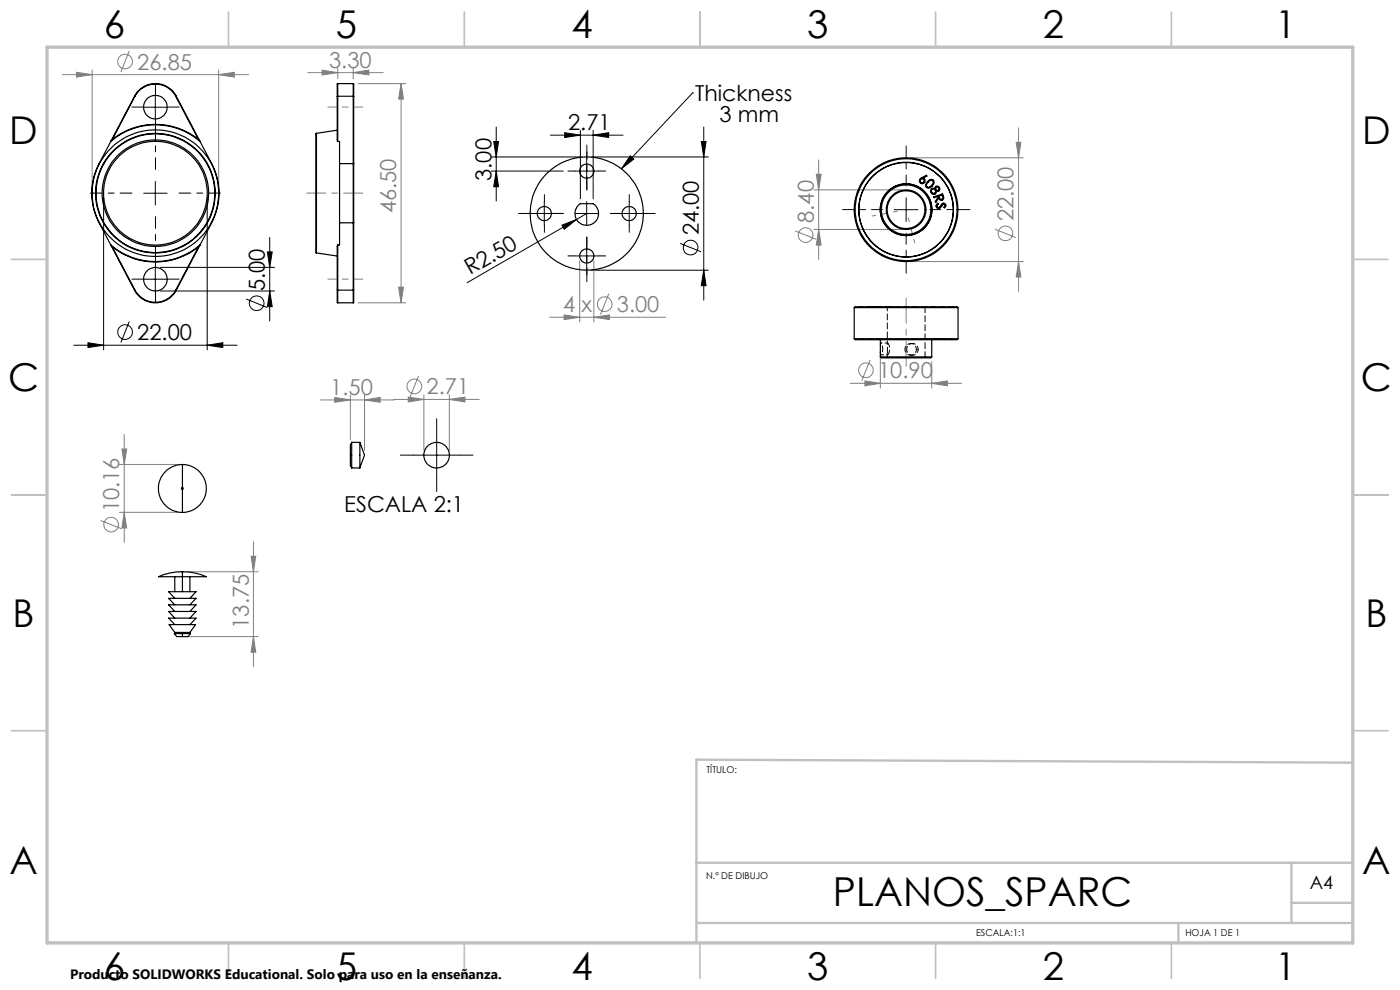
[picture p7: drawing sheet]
<svg xmlns="http://www.w3.org/2000/svg" width="297mm" height="210mm" viewBox="0 0 297 210" stroke-linecap="round" stroke-linejoin="round" font-family="sans-serif">
<g fill="none" stroke="#000" stroke-width=".21">
<path d="M146.9 19.7l-15.1 16.1M146.9 19.7h.1M30.5 22.7h5M32.9 20.2v5M32.9 38.5v5M104.2 36.3h15.3M104.2 33.3h19.3M104.7 30h1.1l-.5 3.3zM105.3 36.3l.5 3.3h-1.1zM105.3 26.9v15.7M116.8 28.7h15.4M119.8 28.1l3.3 .6-3.3 .5z"/>
<path d="M122 36.3h5M123.1 27.6v14.6M124.5 33.8v5M125.5 33.3h24.8M125.8 28.7l3.3-.6v1.1zM125.8 27.6v14.6M133.7 33l.7 .8-2.6 2zM148.8 30h1l-.5 3.3zM149.3 26.9v36.8M22 42v32.2M30.5 41h5M30.5 59.2h5"/>
<path d="M32.9 56.7v5M34 56.7h24.2M44 42v32.2M56.7 53.4h1l-.5 3.3zM57.2 50.4v17.7M113 45.3h5M115.5 42.8v5M119.2 47.8l3.1-1.2-2.6 2zM122 45.3h5M122 54.3h5M122.3 46.6l-23.2 13.4M124.5 42.8v5"/>
<path d="M124.5 51.8v5M124.5 45.3l-2.2 1.3M125.5 57.3h24.8M131 45.3h5M133.5 42.8v5M144.3 51.6l4.4 1.8M149.3 57.3l.5 3.3h-1zM189.7 44.5h5M192.2 42v5M15.6 73.2h34.7M18.7 72.7l3.3 .5-3.3 .5zM27.4 68.2l-1.8 4.5"/>
<path d="M34 61.7h24.2M44 73.2l3.3-.5v1zM52.2 63.4l4.5 1.8M57.2 61.7l.5 3.3h-1zM87.6 96.5h10M92.6 91.6v10"/>
<circle cx="146.5" cy="52.5" r="1.55"/>
<circle cx="26.5" cy="70.4" r="1.55"/>
<circle cx="54.4" cy="64.3" r="1.56"/>
</g>
<g fill="none" stroke="#808080" stroke-width=".21">
<path d="M13.2 15.8h39.5M16.2 15.3l3.3 .5-3.3 .6zM19.5 14.8v25.2M27.4 10.8l-1.8 4.5M46.4 15.8l3.3-.5v1.1zM46.4 14.8v25.2M65.3 15.4h16M68.3 14.9l3.3 .5-3.3 .5zM71.6 14.4v2.3M74.9 15.4l3.3-.5v1zM74.9 14.4v2.3M76 17.7h10.1"/>
<path d="M85.1 17.7l.5 3.3h-1zM85.1 17.7v46.5M173.2 37h1l-.5 3.3zM173.7 33.9v21.1M193.2 33.5h23.9M215.6 30.2h1l-.5 3.3zM216.1 27.1v34.7M123 55.3v13M126 55.3v13M168.7 49l4.4 1.8M172.7 40.3h18.5M172.7 48.7h18.5"/>
<path d="M173.7 48.7l.5 3.3h-1zM193.2 55.5h23.9M211.1 48.6l4.4 1.8M216.1 55.5l.5 3.3h-1zM76 64.2h10.1M84.6 60.9h1l-.5 3.3zM88.8 79.8l-1.8 4.4M116.6 67.3h24.6M119.7 66.8l3.3 .5-3.3 .5zM126 67.3l3.3-.5v1zM129.2 62.3l-1.8 4.4M184.6 76.3l-1.8 4.5"/>
<path d="M186.8 74.3v8M197.7 76.7v5.6M25.4 98.5h12.3M25.9 95.2h1l-.5 3.3zM26.4 92.2v22.8M68 84.8h15.7M71 84.3l3.3 .5-3.3 .5zM74.3 83.8v9.5M77.3 84.8l3.3-.5v1zM77.3 83.8v11.8M83.6 84.7h18.1M86.6 84.2l3.3 .5-3.3 .6z"/>
<path d="M89.9 83.7v11.9M95.3 84.7l3.3-.5v1.1zM95.3 83.7v11.9M180.4 81.3h23.6M183.5 80.8l3.3 .5-3.3 .5zM197.7 81.3l3.3-.5v1zM21.3 110.4l4.5 1.8M25.4 108.7h12.3M26.4 108.7l.5 3.3h-1zM53.3 118h1l-.5 3.3zM53.8 114.9v26.5M39.7 135h15.1"/>
<path d="M39.9 121.3h14.9M53.8 135l.5 3.4h-1z"/>
<circle cx="26.5" cy="13.1" r="1.56"/>
<circle cx="170.9" cy="49.9" r="1.55"/>
<circle cx="213.3" cy="49.5" r="1.56"/>
<circle cx="128.3" cy="64.5" r="1.56"/>
<circle cx="183.7" cy="78.6" r="1.55"/>
<circle cx="87.9" cy="82" r="1.55"/>
<circle cx="23.6" cy="111.3" r="1.56"/>
</g>
<path d="M119.5 45.3h-9.5M124.5 40.3v-9.5M124.5 50.3v9.5M129.5 45.3h9.5" fill="none" stroke="#000" stroke-width=".21" stroke-dasharray="15.2 1.3 1.3 1.3" stroke-dashoffset="12.4"/>
<g fill="none" stroke="#000" stroke-width=".21" stroke-dasharray="15.2 1.3 1.3 1.3">
<path d="M30.5 22.7h-2.5M33 20.2v-2.5M33 25.2v2.5M35.5 22.7h2.5M122 36.3h-1.5M124.5 33.8v-1.5M124.5 38.8v1.5M127 36.3h1.5M30.5 59.2h-2.5M33 56.7v-2.5M35.5 59.2h2.5M113 45.3h-1.5"/>
<path d="M115.5 42.8v-1.5M115.5 47.8v1.5M118 45.3h1.5M122 54.3h-1.5M124.5 51.8v-1.5M124.5 56.8v1.5M127 54.3h1.5M131 45.3h-1.5M133.5 42.8v-1.5M133.5 47.8v1.5M136 45.3h1.5M33 61.7v2.5"/>
<path d="M87.6 96.5h-2.7M92.6 91.5v-2.7M97.6 96.5h2.8M92.6 101.5v2.8"/>
</g>
<path d="M33 36v-8.8M28 41h-8.8M33 46v8.8M38 41h8.8" fill="none" stroke="#000" stroke-width=".21" stroke-dasharray="15.2 1.3 1.3 1.3" stroke-dashoffset="12.7"/>
<path d="M192.2 39.5v-8.5M187.2 44.5h-8.5M192.2 49.5v8.5M197.2 44.5h8.5" fill="none" stroke="#000" stroke-width=".21" stroke-dasharray="15.2 1.3 1.3 1.3" stroke-dashoffset="12.9"/>
<path d="M192.2 77.7v-14.5" fill="none" stroke="#808080" stroke-width=".21" stroke-dasharray="15.2 1.3 1.3 1.3" stroke-dashoffset="9.9"/>
<path d="M69.6 22.7h7.4M69.6 59.2h7.4" fill="none" stroke="#808080" stroke-width=".21" stroke-dasharray="15.2 1.3 1.3 1.3" stroke-dashoffset="13.4"/>
<path d="M77 41h-11.9" fill="none" stroke="#808080" stroke-width=".21" stroke-dasharray="15.2 1.3 1.3 1.3" stroke-dashoffset="11.2"/>
<path d="M190.3 44.8l-5.3 1M192.7 46.2l1.4 5.3" fill="none" stroke="#808080" stroke-width=".21" stroke-dasharray="15.2 1.3 1.3 1.3" stroke-dashoffset="14.4"/>
<g fill="none" stroke="#c0c0c0" stroke-width=".35">
<path d="M48.5 2.5v7.5M98.5 2.5v7.5M148.5 2.5v7.5M198.5 2.5v7.5M248.5 2.5v7.5M2.5 55h7.5M287 55h7.5M2.5 105h7.5M287 105h7.5M2.5 155h7.5M287 155h7.5M48.5 200v7.5"/>
<path d="M98.5 200v7.5M148.5 200v7.5M198.5 200v7.5M248.5 200v7.5"/>
</g>
<path d="M287 161.8l-139.3-.7v38.9M147.7 195.8h139.3M147.7 183h139.3M250 195.8v4.2M274 183v12.8M274 191.5h13" fill="none" stroke="#c0c0c0" stroke-width=".5"/>
<path d="M10 10h277v190h-277z" fill="none" stroke="#c0c0c0" stroke-width=".7"/>
<g fill="#000">
<path d="M133.7 33l.7 .8-2.6 2zM119.2 47.8l3.1-1.2-2.6 2z"/>
<path d="M104.7 30h1.1l-.5 3.3zM105.3 36.3l.5 3.3h-1.1z"/>
<path d="M125.8 28.7l3.3-.6v1.1zM119.8 28.1l3.3 .6-3.3 .5z"/>
<path d="M149.3 57.3l.5 3.3h-1zM148.8 30h1l-.5 3.3zM57.2 61.7l.5 3.3h-1zM56.7 53.4h1l-.5 3.3z"/>
<path d="M18.7 72.7l3.3 .5-3.3 .5zM44 73.2l3.3-.5v1z"/>
</g>
<g fill="#808080">
<path d="M197.7 81.3l3.3-.5v1zM183.5 80.8l3.3 .5-3.3 .5zM74.9 15.4l3.3-.5v1zM68.3 14.9l3.3 .5-3.3 .5z"/>
<path d="M119.7 66.8l3.3 .5-3.3 .5zM126 67.3l3.3-.5v1zM16.2 15.3l3.3 .5-3.3 .6zM46.4 15.8l3.3-.5v1.1zM71 84.3l3.3 .5-3.3 .5zM77.3 84.8l3.3-.5v1zM86.6 84.2l3.3 .5-3.3 .6zM95.3 84.7l3.3-.5v1.1z"/>
<path d="M53.3 118h1l-.5 3.3zM53.8 135l.5 3.4h-1z"/>
<path d="M26.4 108.7l.5 3.3h-1zM25.9 95.2h1l-.5 3.3zM84.6 60.9h1l-.5 3.3zM85.1 17.7l.5 3.3h-1z"/>
<path d="M215.6 30.2h1l-.5 3.3zM216.1 55.5l.5 3.3h-1zM173.2 37h1l-.5 3.3zM173.7 48.7l.5 3.3h-1z"/>
</g>
<g fill="none" stroke="#000" stroke-width=".25">
<path d="M71.6 17.7l-.1 2.8M71.6 17.7v2.7M71.6 17.7h3.3M74.9 17.7l.1 2.8M74.9 17.7v2.7M23.8 29.6l-.3 .4a14.5 14.5 0 0 1 18.9 0l-.3-.4M23.8 29.6a14.5 14.5 0 0 1 18.3 0M28.5 20.4l.1 .1M28.5 20.4a5 5 0 0 1 8.9 0M28.5 20.4l-7.5 14.3a13.5 13.5 0 0 0 0 12.6l2.5 4.7M28.6 20.5a4.9 4.9 0 0 1 8.7 0M28.6 20.5l-4.8 9.1"/>
<path d="M37.3 20.5l4.8 9.1M37.4 20.4l-.1 .1M37.4 20.4l7.5 14.3a13.5 13.5 0 0 1 0 12.6l-7.5 14.3M67.1 28.3v25.3M71.5 20.5l.1 9.5M71.5 27.6l-4.4 .7M71.6 20.4l-.1 .1M71.6 20.4v9.6M71.6 30h.4v4.7M71.6 20.4h3.3M72 34.7v12.6M72 34.7h2.9"/>
<path d="M74.9 34.7v12.6M74.9 34.7h.1M74.9 20.4l.1 .1M74.9 20.4v14.3M75 34.7v12.5M75 20.5v14.2M195.2 37.9l1.3-.7 .1 .2-.8 .4a.61 .61 0 0 1 .3 .9 .61 .61 0 0 1-.9 .2 .61 .61 0 0 1 0-1zM196.8 38.5a.7 .7 0 0 1 1-.4 .7 .7 0 0 1 .1 1.2 .9 .9 0 0 1-1.5 .3v-.5zM196.9 38.7a.6 .6 0 0 1 .5-.4 .6 .6 0 0 1 .6 .3 1.1 1.1 0 0 1-1.3 1l-.2-.3zM197.7 40h.6a.52 .52 0 0 1 .6-.5 .52 .52 0 0 1 .5 .7 .52 .52 0 0 1-.8 .3 .65 .65 0 0 1-.9 .6 .65 .65 0 0 1 0-1.1zM23.5 52a14.5 14.5 0 0 0 18.9 0l-.3 .3M23.5 52l.3 .3"/>
<path d="M23.5 52l5 9.6M23.8 52.3a14.5 14.5 0 0 0 18.3 0M23.8 52.3l4.8 9.2M42.1 52.3l-4.8 9.2M67.1 53.6l4.4 .7M71.6 52l-.1 9.5M71.6 52v9.6M72 47.3h2.9M72 47.3v4.7h-.4M74.9 47.3v14.3M75 47.2l-.1 .1M75 47.2v14.3"/>
<path d="M122.7 43.5l.4-.3h2.7a2.5 2.5 0 0 1 .6 3.6 2.5 2.5 0 0 1-3.6 .3 2.5 2.5 0 0 1-.1-3.6zM198.1 41.8l1.9-.7 .1 .4a.57 .57 0 0 1-.1 .9 .57 .57 0 0 1-.9-.4l-.6 1-.1-.3 .6-1-.8 .2zM198.9 43.1l.2 .2a.37 .37 0 0 0-.3 .5 .37 .37 0 0 0 .6 .1 .83 .83 0 0 1 1.1-.7l.2 .3-.1 .4-.2 .2-.2-.2a.31 .31 0 0 0 .2-.4 .31 .31 0 0 0-.5 0 .8 .8 0 0 1-1.1 .6l-.2-.5zM199.2 41.6l.6-.2 .2 .3a.36 .36 0 0 1-.2 .6 .36 .36 0 0 1-.5-.4zM28.5 61.6a5 5 0 0 0 8.9 0M28.6 61.5l-.1 .1M28.6 61.5a4.9 4.9 0 0 0 8.7 0M37.3 61.5l.1 .1M71.5 61.5l.1 2.7M71.5 61.5l.1 .1M71.6 61.6v2.6M71.6 64.2h3.3"/>
<path d="M71.6 61.6h3.3M74.9 61.6v2.6M75 61.5l-.1 2.7M75 61.5l-.1 .1M181.2 65.3h22M181.2 71.9h22M181.2 65.3l.2-.2h21.6l.2 .2M181.2 71.9l.2 .2h21.6l.2-.2M181.2 65.3v6.6M186.8 75.7h10.9M186.8 72.1v3.6M186.8 75.7l.2 .2h10.5l.2-.2"/>
<path d="M197.7 72.1v3.6M203.2 65.3v6.6M38.7 98.5v4.9M38.7 98.5a5.1 5.1 0 0 1 5.1 5.1 5.1 5.1 0 0 1-5.1 5.1M38.7 98.5a5.1 5.1 0 0 0-5.1 5.1 5.1 5.1 0 0 0 5.1 5.1M74.6 93.8v5.5M74.6 93.8l-.3 .6v4.4l.3 .5M74.6 99.3h1.7M74.6 93.8h1.7M76.3 93.8v5.5M76.3 93.8l1 2.7-1 2.8M38.7 103.4l-.2 .2 .2 .2"/>
<path d="M38.7 103.4l.2 .2-.2 .2M38.7 103.8v4.9M37 134.4h3.4l-.5 .6h-2.4zM37.1 131.1l-1.3-1.4h5.8l-1.3 1.4M37.1 132.5l-1.3-1.4h5.8l-1.3 1.4M37.1 126.9l-1.3-1.4h5.8l-1.3 1.4M37.1 129.7l-1.3-1.4h5.8l-1.3 1.4M37.1 128.3l-1.3-1.4h5.8l-1.3 1.4M37.1 134.2h1.6M37.1 134.2l-1.2-1.7h5.6l-1.2 1.7M37.1 122.3v3.2M37.1 134.2v.2"/>
<path d="M38.7 121.3a11.9 11.9 0 0 0-5.1 1h5.1M38.7 121.3a12.9 12.9 0 0 1 5.1 1h-5.1M38.7 121.3v1M38.7 134.2h1.6M38.7 122.3v3.2M38.7 134.2v.8M40.3 122.3v3.2M40.3 134.2v.2"/>
<circle cx="33" cy="22.7" r="2.5"/>
<circle cx="124.5" cy="36.3" r="1.5"/>
<circle cx="195.6" cy="38.3" r=".42"/>
<circle cx="32.9" cy="41" r="13.4"/>
<circle cx="32.9" cy="41" r="11"/>
<circle cx="33" cy="41" r="12.6"/>
<circle cx="33" cy="41" r="11.3"/>
<circle cx="33" cy="59.2" r="2.5"/>
<circle cx="33" cy="41" r="12.7"/>
<circle cx="115.5" cy="45.3" r="1.5"/>
<circle cx="124.5" cy="54.3" r="1.5"/>
<circle cx="124.5" cy="45.3" r="12"/>
<circle cx="133.5" cy="45.3" r="1.5"/>
<circle cx="192.2" cy="44.5" r="4"/>
<circle cx="192.2" cy="44.5" r="10.1"/>
<circle cx="192.2" cy="44.5" r="10.8"/>
<circle cx="192.2" cy="44.5" r="4.2"/>
<circle cx="192.2" cy="44.5" r="5.4"/>
<circle cx="192.2" cy="44.5" r="10"/>
<circle cx="192.2" cy="44.5" r="11"/>
<circle cx="192.2" cy="44.5" r="5.2"/>
<circle cx="192.2" cy="44.5" r="5.5"/>
<circle cx="198.1" cy="40.5" r=".47"/>
<circle cx="198.8" cy="40" r=".37"/>
<circle cx="92.6" cy="96.6" r="2.7"/>
</g>
<path d="M182.2 65.1h20M196.2 75.7v-10.5M202.2 72h-20M202.2 65.1h-20M202.2 71.9h-20" fill="none" stroke="#000" stroke-width=".21" stroke-dasharray="1.3 .6" stroke-dashoffset=".2"/>
<g fill="none" stroke="#000" stroke-width=".21" stroke-dasharray="1.3 .6">
<path d="M182.2 65v.1M182.2 72h.1M182.2 65.1h.1M182.2 71.9v.1M183.8 65.1v.1M183.8 65.1h.1M184 65.1v.1M184 65.1h.1M184.1 65.1h.1M184.2 65.1h.1M184.2 65.1v.1M184.3 65.1h.1"/>
<path d="M184.4 65.1h.1M184.4 65.1v.1M184.5 65.1h.1M184.6 65.1h.1M184.7 65.1h.1M184.8 65.1h.1M185.1 65.1v.1M185.1 65.1h.1M185.2 65.1h.1M185.3 65.1h.1M185.3 65.1v.1M185.4 65.1h.1"/>
<path d="M185.5 65.1h.1M185.7 65.1h.1M185.7 65.2v-.1M185.8 65.1v.1M185.8 65.1h.1M185.9 65.1h.1M185.9 65.2v-.1M186 65.1v.1M186 65.1h.1M186 65.2v-.1M186.1 65.1h.1M186.1 65.2v-.1"/>
<path d="M186.3 65.1v.1M186.3 65.1h.1M186.4 65.1h.1M186.5 65.1v.1M186.5 65.1h.1M186.6 65.1h.1M186.7 65.1h.1M186.7 72h.1M186.7 71.9v.1M186.8 65.1h.1M186.8 65l-.1 .1M186.9 65.2v-.1"/>
<path d="M186.9 65.1h.1M187.1 65.2v-.1M187.2 65.1h.1M187.6 65.1h.1M187.7 65.1h.1M187.8 65.1h.1M187.9 65.1h.1M187.9 65.2v-.1M188 65l.2 .2M188.1 65.2v-.1M188.2 65.1v.1M188.2 75.7l-.2 .2"/>
<path d="M188.3 65.1h.1M188.4 65.1v.1M188.5 65.1h.1M188.6 65.1h.1M188.7 65.1h.1M188.9 65.1h.1M189 65.1h.1M189.1 65.1h.1M189.2 65.1h.1M189.2 65.2v-.1M189.3 65.1h.1M189.4 65.2v-.1"/>
<path d="M193.2 75.4h.4M193.6 72.9h-.4M195 71.9v.1M195.1 72v-.1M195.2 71.9v.1M195.3 72v-.1M195.4 72v-.1M195.5 72v-.1M195.6 72v-.1M195.8 72v-.1M195.9 72v-.1M196 72v-.1"/>
<path d="M196.1 72v-.1M196.2 72v-.1M196.2 65.2l.2-.2M196.3 72v-.1M196.4 71.9v.1M196.4 75.9l-.2-.2M196.6 71.9v.1M196.6 72v-.1M196.7 72v-.1M196.8 72v-.1M196.9 72v-.1M197.2 72v-.1"/>
<path d="M197.4 71.9v.1M197.6 72v-.1M197.6 71.9v.1M197.7 72v-.1M197.7 72h.1M197.7 65.1h.1M197.7 65.1v-.1M197.8 72v-.1M197.9 72v-.1M198 72v-.1M198.1 72v-.1M198.2 72v-.1"/>
<path d="M198.3 72v-.1M198.3 71.9v.1M198.4 72v-.1M198.5 72v-.1M198.5 71.9v.1M198.6 72v-.1M198.6 71.9v.1M198.7 72v-.1M198.8 71.9v.1M198.8 72v-.1M199 72v-.1M199.1 72v-.1"/>
<path d="M199.2 72v-.1M199.3 72v-.1M199.4 72v-.1M199.6 72v-.1M199.8 72v-.1M199.9 72v-.1M200 72v-.1M200.1 72v-.1M200.2 72v-.1M200.3 72v-.1M200.4 72v-.1M200.5 72v-.1"/>
<path d="M200.7 72v-.1M202.2 65.1l.1-.1M202.2 65.1h.1M202.2 72v-.1M202.3 72h-.1"/>
</g>
<path d="M186.8 74.7v.5a1.12 1.12 0 0 0 .5-1.3 .88 .88 0 0 0-.5-1.1v.5M188.2 65.2v7.8M194.4 74.1a1.21 1.21 0 0 0-1.8-1.1 1.21 1.21 0 0 0-.1 2.1 1.21 1.21 0 0 0 1.9-.8v-.2M194.8 74.1a1.21 1.21 0 0 0-1.8-1 1.21 1.21 0 0 0-.1 2 1.21 1.21 0 0 0 1.9-.9v-.1" fill="none" stroke="#000" stroke-width=".21" stroke-dasharray="1.3 .6" stroke-dashoffset=".6"/>
<path d="M188.2 75l.1 .2a1.37 1.37 0 0 0 .4-1.4l-.1-.6-.3-.4-.1 2.2" fill="none" stroke="#000" stroke-width=".21" stroke-dasharray="1.3 .6" stroke-dashoffset="-.1"/>
<path d="M188.2 75v.7" fill="none" stroke="#000" stroke-width=".21" stroke-dasharray="1.3 .6" stroke-dashoffset=".3"/>
<path d="M186.9 75.3h1.4M188.3 72.8h-1.4" fill="none" stroke="#000" stroke-width=".21" stroke-dasharray="1.3 .6" stroke-dashoffset=".7"/>
<text font-size="8.5" x="176.7" y="192.2">PLANOS_SPARC</text>
<g font-size="8.1">
<text x="22" y="8">6</text>
<text x="71.2" y="8">5</text>
<text x="121.2" y="8">4</text>
<text x="171.3" y="8">3</text>
<text x="221.3" y="8">2</text>
<text x="270.5" y="8">1</text>
<text x="2" y="30.5">D</text>
<text x="289" y="30.5">D</text>
<text x="1.7" y="83">C</text>
<text x="288.7" y="83">C</text>
<text x="2.7" y="133">B</text>
<text x="289.7" y="133">B</text>
<text x="2" y="185.5">A</text>
<text x="289" y="185.5">A</text>
<text x="22" y="208">6</text>
<text x="71.2" y="208">5</text>
<text x="121.2" y="208">4</text>
<text x="171.3" y="208">3</text>
<text x="221.3" y="208">2</text>
<text x="270.5" y="208">1</text>
</g>
<g font-size="4.7" fill="#808080">
<text x="29.1" y="14.8">26.85</text>
<text x="69.8" y="14.4">3.30</text>
<text x="84.1" y="45.2" transform="rotate(-90 84.1 45.2)">46.50</text>
<text x="172.6" y="47.3" transform="rotate(-90 172.6 47.3)">8.40</text>
<text x="215" y="46.9" transform="rotate(-90 215 46.9)">22.00</text>
<text x="119.5" y="66.2">4 x</text>
<text x="130.9" y="66.2">3.00</text>
<text x="70.1" y="83.8">1.50</text>
<text x="90.5" y="83.7">2.71</text>
<text x="186.3" y="80.2">10.90</text>
<text x="25.3" y="108.7" transform="rotate(-90 25.3 108.7)">10.16</text>
<text x="52.8" y="133.4" transform="rotate(-90 52.8 133.4)">13.75</text>
</g>
<g font-size="4.7">
<text x="147.5" y="21.4">Thickness</text>
<text x="120.5" y="27.6">2.71</text>
<text x="152.6" y="26">3 mm</text>
<text x="104.3" y="38.4" transform="rotate(-90 104.3 38.4)">3.00</text>
<text x="148.2" y="49.9" transform="rotate(-90 148.2 49.9)">24.00</text>
<text x="99.7" y="58.4" transform="rotate(-30 99.7 58.4)">R2.50</text>
<text x="56.2" y="61.7" transform="rotate(-90 56.2 61.7)">5.00</text>
<text x="29.1" y="72.1">22.00</text>
<text x="73" y="108.5">ESCALA 2:1</text>
</g>
<text font-size="3.9" x="277.9" y="188.5">A4</text>
<text font-size="2.9" x="14.9" y="207.6">Producto SOLIDWORKS Educational. Solo para uso en la enseñanza.</text>
<g font-size="2">
<text x="149.8" y="163.9">TÍTULO:</text>
<text x="149.8" y="186.4">N.º DE DIBUJO</text>
<text x="207.1" y="198.6">ESCALA:1:1</text>
<text x="251.5" y="198.6">HOJA 1 DE 1</text>
</g>
</svg>
